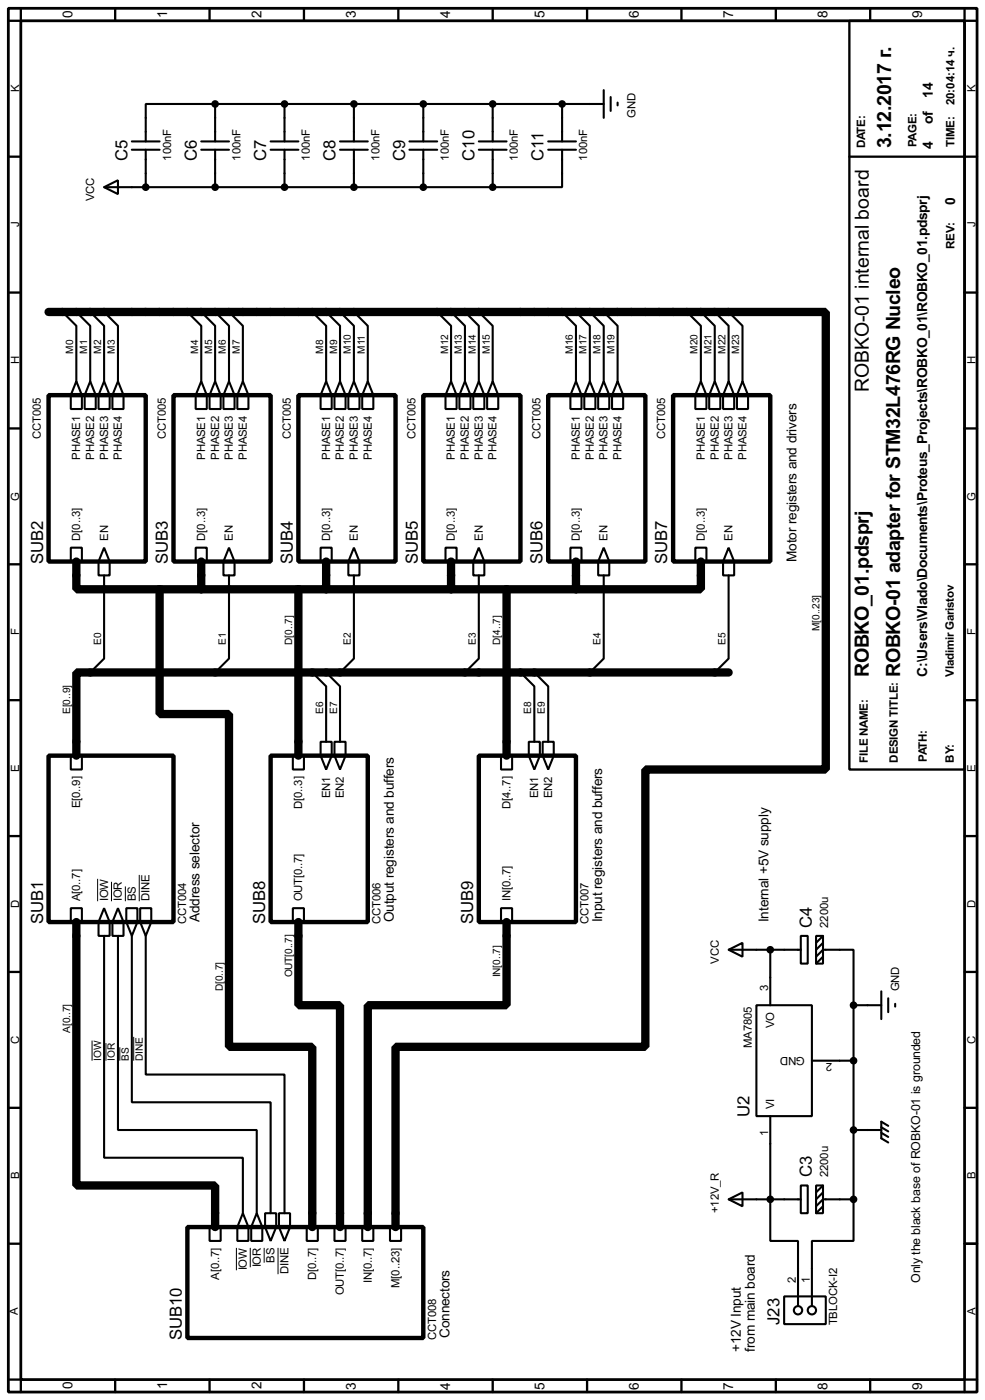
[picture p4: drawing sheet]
<svg xmlns="http://www.w3.org/2000/svg" width="180mm" height="256mm" viewBox="0 0 180 256" stroke-linecap="round" stroke-linejoin="round" font-family="sans-serif">
<path d="M1.5 1.5h177.3v253.5h-177.3zM3.8 3.8h172.7v248.9h-172.7z" fill="none" stroke="#000" stroke-width=".51"/>
<g fill="none" stroke="#000" stroke-width=".42">
<path d="M3.8 1.5v2.3h-2.3M21.1 1.5v2.3M38.4 1.5v2.3M55.6 1.5v2.3M72.9 1.5v2.3M90.2 1.5v2.3M107.4 1.5v2.3M124.7 1.5v2.3M142 1.5v2.3M155.4 3.8h21.1v137.2h-21.1zM159.3 1.5v2.3M176.5 1.5v2.3h2.3"/>
<path d="M1.5 28.7h2.3M155.4 28.7h23.4M1.5 53.6h2.3M176.5 53.6h2.3M1.5 78.5h2.3M176.5 78.5h2.3M1.5 103.4h2.3M176.5 103.4h2.3M1.5 128.3h2.3M176.5 128.3h2.3M1.5 153.2h2.3M176.5 153.2h2.3"/>
<path d="M1.5 178.1h2.3M176.5 178.1h2.3M1.5 202.9h2.3M176.5 202.9h2.3M1.5 227.8h2.3M176.5 227.8h2.3M1.5 252.7h2.3v2.3M21.1 252.7v2.3M38.4 252.7v2.3M55.6 252.7v2.3M72.9 252.7v2.3M90.2 252.7v2.3"/>
<path d="M107.4 252.7v2.3M124.7 252.7v2.3M142 252.7v2.3M159.3 252.7v2.3M178.8 252.7h-2.3v2.3"/>
</g>
<g fill="none" stroke="#000" stroke-width="1.5">
<path d="M8.9 57.1h142.2v83.9h-33v50.8h-45.7v33M14 102.9v5h15.2M29.2 107.9v22.9h12.7v61h15.2v33M29.2 107.9h76.2M36.8 102.9v5M54.6 107.9v30.5M59.7 102.9v5M82.5 102.9v5M92.7 107.9v30.5M105.4 102.9v5M128.3 102.9v5h-22.9M133.3 123.2h-119.3v15.2"/>
<path d="M14 168.9v48.3h25.4v7.6M54.6 168.9v15.2h7.6v40.7M92.7 168.9v15.2h-25.4v40.7"/>
</g>
<g fill="none" stroke="#000" stroke-width=".38">
<path d="M39.4 19h-12.7v6.9M39.4 19v6.9M39.4 19h71.1M52.1 19v6.9M64.8 19v6.9M77.5 19v6.9M90.2 19v6.9M102.9 19v6.9M110.5 16.5v5.1M111.8 17.8v2.5M113 18.8v.5M19 34.3l2.6-1.3v2.6z"/>
<path d="M19 34.3h71.2M24.1 25.9h5.1M24.1 27.4h5.1M26.7 27.4v6.9M36.8 25.9h5.1M36.8 27.4h5.1M39.4 27.4v6.9M49.5 25.9h5.1M49.5 27.4h5.1M52.1 27.4v6.9M62.2 25.9h5.1M62.2 27.4h5.1"/>
<path d="M64.8 27.4v6.9M74.9 25.9h5.1M74.9 27.4h5.1M77.5 27.4v6.9M87.6 25.9h5.1M87.6 27.4h5.1M90.2 27.4v6.9M100.3 25.9h5.1M100.3 27.4h5.1M102.9 27.4v6.9h-12.7M11.4 57.1l2.6 2.6v10.1M14 57.1l2.5 2.6v10.1"/>
<path d="M16.5 57.1l2.5 2.6v10.1M19 57.1l2.6 2.6v10.1M34.3 57.1l2.5 2.6v10.1M36.8 57.1l2.6 2.6v10.1M39.4 57.1l2.5 2.6v10.1M41.9 57.1l2.5 2.6v10.1M57.1 57.1l2.6 2.6v10.1M59.7 57.1l2.5 2.6v10.1M62.2 57.1l2.6 2.6v10.1M64.8 57.1l2.5 2.6v10.1M80 57.1l2.5 2.6v10.1M82.5 57.1l2.6 2.6v10.1"/>
<path d="M85.1 57.1l2.5 2.6v10.1M87.6 57.1l2.6 2.6v10.1M102.9 57.1l2.5 2.6v10.1M105.4 57.1l2.5 2.6v10.1M107.9 57.1l2.6 2.6v10.1M110.5 57.1l2.5 2.6v10.1M125.7 57.1l2.6 2.6v10.1M128.3 57.1l2.5 2.6v10.1M130.8 57.1l2.5 2.6v10.1M133.3 57.1l2.6 2.6v10.1M13 72.4h2M14 69.8l1 2.6v2.5h-2v-2.5z"/>
<path d="M15.5 72.4h2M16.5 69.8l1 2.6v2.5h-2v-2.5zM18 72.4h2.1M19 69.8l1.1 2.6v2.5h-2.1v-2.5zM20.6 72.4h2M21.6 69.8l1 2.6v2.5h-2v-2.5zM35.8 72.4h2M36.8 69.8l1 2.6v2.5h-2v-2.5zM38.4 72.4h2M39.4 69.8l1 2.6v2.5h-2v-2.5zM40.9 72.4h2M41.9 69.8l1 2.6v2.5h-2v-2.5z"/>
<path d="M43.4 72.4h2.1M44.4 69.8l1.1 2.6v2.5h-2.1v-2.5zM58.7 72.4h2M59.7 69.8l1 2.6v2.5h-2v-2.5zM61.2 72.4h2M62.2 69.8l1 2.6v2.5h-2v-2.5zM63.8 72.4h2M64.8 69.8l1 2.6v2.5h-2v-2.5zM66.3 72.4h2M67.3 69.8l1 2.6v2.5h-2v-2.5zM81.5 72.4h2.1M82.5 69.8l1.1 2.6v2.5h-2.1v-2.5z"/>
<path d="M84.1 72.4h2M85.1 69.8l1 2.6v2.5h-2v-2.5zM86.6 72.4h2M87.6 69.8l1 2.6v2.5h-2v-2.5zM89.2 72.4h2M90.2 69.8l1 2.6v2.5h-2v-2.5zM104.4 72.4h2M105.4 69.8l1 2.6v2.5h-2v-2.5zM106.9 72.4h2.1M107.9 69.8l1.1 2.6v2.5h-2.1v-2.5zM109.5 72.4h2M110.5 69.8l1 2.6v2.5h-2v-2.5z"/>
<path d="M112 72.4h2M113 69.8l1 2.6v2.5h-2v-2.5zM127.3 72.4h2M128.3 69.8l1 2.6v2.5h-2v-2.5zM129.8 72.4h2M130.8 69.8l1 2.6v2.5h-2v-2.5zM132.3 72.4h2.1M133.3 69.8l1.1 2.6v2.5h-2.1v-2.5zM134.9 72.4h2M135.9 69.8l1 2.6v2.5h-2v-2.5zM13 100.3h2v2.6h-2zM18 102.9h2.1"/>
<path d="M19 100.3l1.1 2.6v2.5h-2.1v-2.5zM19 105.4v15.2l-2.5 2.6M35.8 100.3h2v2.6h-2zM40.9 102.9h2M41.9 100.3l1 2.6v2.5h-2v-2.5zM41.9 105.4v15.2l-2.5 2.6M58.7 100.3h2v2.6h-2zM63.8 102.9h2M64.8 100.3l1 2.6v2.5h-2v-2.5zM64.8 105.4v15.2l-2.6 2.6M81.5 100.3h2.1v2.6h-2.1zM86.6 102.9h2"/>
<path d="M87.6 100.3l1 2.6v2.5h-2v-2.5zM87.6 105.4v15.2l-2.5 2.6M104.4 100.3h2v2.6h-2zM109.5 102.9h2M110.5 100.3l1 2.6v2.5h-2v-2.5zM110.5 105.4v15.2l-2.6 2.6M127.3 100.3h2v2.6h-2zM132.3 102.9h2.1M133.3 100.3l1.1 2.6v2.5h-2.1v-2.5zM133.3 105.4v15.2l-2.5 2.6M13 138.4h2v2.6h-2zM53.6 138.4h2v2.6h-2z"/>
<path d="M57.1 123.2l2.6 2.5v10.2M58.7 135.9h2v2.5l-1 2.6-1-2.6zM58.7 138.4h2M59.7 123.2l2.5 2.5v10.2M61.2 135.9h2v2.5l-1 2.6-1-2.6zM61.2 138.4h2M91.7 138.4h2v2.6h-2zM95.2 123.2l2.6 2.5v10.2M96.8 135.9h2v2.5l-1 2.6-1-2.6zM96.8 138.4h2M97.8 123.2l2.5 2.5v10.2M99.3 135.9h2v2.5l-1 2.6-1-2.6z"/>
<path d="M99.3 138.4h2M13 166.4h2v2.5h-2zM18 168.9h2.1M19 166.4l1.1 2.5v2.5h-2.1v-2.5zM19 171.4v40.7h25.4v10.1M20.6 168.9h2M21.6 166.4l1 2.5v2.5h-2v-2.5zM21.6 171.4v35.6h25.4v15.2M23.1 166.4h2v2.5l-1 2.5-1-2.5zM23.1 168.9h2M24.1 171.4v30.5h25.4v20.3M25.7 166.4h2v2.5l-1 2.5-1-2.5z"/>
<path d="M25.7 168.9h2M26.7 171.4v25.4h25.4v25.4M53.6 166.4h2v2.5h-2zM91.7 166.4h2v2.5h-2zM133.3 174l2.6-1.3v2.6zM133.3 174h13.3M141 174v10.1M146.6 171.4h1.2v5.1h-1.2zM149.4 171.4h1.2v5.1h-1.2zM149.4 175.3l1.2-1.3h5.6v10.1M150.6 171.4l-1.2 1.3M150.6 172.7l-1.2 1.3"/>
<path d="M150.6 175.3l-1.2 1.2M138.4 184.1h10.2v20.4h-10.2zM148.6 194.3h7.6M156.2 184.1v35.6M156.2 184.1h5.1M161.3 181.6v5.1M162.6 182.9v2.5M163.8 183.9v.5M133.3 219.7l2.6-1.3v2.6zM133.3 219.7h13.3M141 204.5v22.8h5v12M146.6 217.2h1.2v5h-1.2z"/>
<path d="M149.4 217.2h1.2v5h-1.2zM150.6 217.2l-1.2 1.2M150.6 218.4l-1.2 1.3M156.2 219.7v7.6h-7.6v12M156.2 219.7h-5.6l-1.2 1.3M156.2 207h5.1M161.3 207.5l1.3 .8M161.3 206.5l1.3 .8M162.6 206.2l-1.3-.7v3l1.3 .8M38.4 224.8h2v2.5h-2zM43.4 224.8h2.1M44.4 222.2l1.1 2.6v2.5h-2.1v-2.5z"/>
<path d="M46 224.8h2M47 222.2l1 2.6v2.5h-2v-2.5zM48.5 222.2h2v2.6l-1 2.5-1-2.5zM48.5 224.8h2M51.1 222.2h2v2.6l-1 2.5-1-2.5zM51.1 224.8h2M56.1 224.8h2.1v2.5h-2.1zM61.2 224.8h2v2.5h-2zM66.3 224.8h2v2.5h-2zM71.4 224.8h2v2.5h-2zM143.5 237.5h7.6v5.1h-7.6zM150.6 221l-1.2 1.2"/>
<circle cx="146" cy="240" r=".76"/>
<circle cx="148.6" cy="240" r=".76"/>
</g>
<path d="M17.9 161v4.1M20.4 161.5v3.6M22.9 162.4v2.7M25.5 160.3v4.8M16.8 190.6v3.7M19.4 191.1v3.2M21.9 191.9v2.4M24.5 189.9v4.4M43.3 228.6v4.1M45.8 228.6v3.6M48.3 228.6v2.7M50.9 228.6v4.8" fill="none" stroke="#000" stroke-width=".18"/>
<path d="M8.9 72.4h17.8v30.5h-17.8zM31.7 72.4h17.8v30.5h-17.8zM54.6 72.4h17.8v30.5h-17.8zM77.5 72.4h17.7v30.5h-17.7zM100.3 72.4h17.8v30.5h-17.8zM123.2 72.4h17.8v30.5h-17.8zM8.9 138.4h22.8v30.5h-22.8zM49.5 138.4h17.8v30.5h-17.8zM87.6 138.4h17.8v30.5h-17.8zM34.3 224.8h43.2v20.3h-43.2z" fill="none" stroke="#000" stroke-width=".8"/>
<g fill="#000" stroke="#000" stroke-width=".38">
<circle cx="39.4" cy="19" r=".51"/>
<circle cx="52.1" cy="19" r=".51"/>
<circle cx="64.8" cy="19" r=".51"/>
<circle cx="77.5" cy="19" r=".51"/>
<circle cx="90.2" cy="19" r=".51"/>
<circle cx="102.9" cy="19" r=".51"/>
<circle cx="26.7" cy="34.3" r=".51"/>
<circle cx="39.4" cy="34.3" r=".51"/>
<circle cx="52.1" cy="34.3" r=".51"/>
<circle cx="64.8" cy="34.3" r=".51"/>
<circle cx="77.5" cy="34.3" r=".51"/>
<circle cx="90.2" cy="34.3" r=".51"/>
<circle cx="141" cy="174" r=".51"/>
<circle cx="156.2" cy="194.3" r=".51"/>
<circle cx="156.2" cy="184.1" r=".51"/>
<circle cx="141" cy="219.7" r=".51"/>
<circle cx="156.2" cy="207" r=".51"/>
<circle cx="156.2" cy="219.7" r=".51"/>
</g>
<g font-size="4">
<text x="163.1" y="27.2" transform="rotate(-90 163.1 27.2)">3.12.2017 г.</text>
<text x="159" y="71.9" transform="rotate(-90 159 71.9)">ROBKO-01 internal board</text>
<text x="159" y="124" transform="rotate(-90 159 124)">ROBKO_01.pdsprj</text>
<text x="164.8" y="124" transform="rotate(-90 164.8 124)">ROBKO-01 adapter for STM32L476RG Nucleo</text>
</g>
<g font-size="3.4">
<text x="23.3" y="29.4" transform="rotate(-90 23.3 29.4)">C5</text>
<text x="36" y="29.4" transform="rotate(-90 36 29.4)">C6</text>
<text x="48.7" y="29.4" transform="rotate(-90 48.7 29.4)">C7</text>
<text x="61.4" y="29.4" transform="rotate(-90 61.4 29.4)">C8</text>
<text x="74.1" y="29.4" transform="rotate(-90 74.1 29.4)">C9</text>
<text x="86.8" y="29.4" transform="rotate(-90 86.8 29.4)">C10</text>
<text x="99.5" y="29.4" transform="rotate(-90 99.5 29.4)">C11</text>
<text x="7.9" y="103.3" transform="rotate(-90 7.9 103.3)">SUB2</text>
<text x="30.7" y="103.3" transform="rotate(-90 30.7 103.3)">SUB3</text>
<text x="53.6" y="103.3" transform="rotate(-90 53.6 103.3)">SUB4</text>
<text x="76.5" y="103.3" transform="rotate(-90 76.5 103.3)">SUB5</text>
<text x="99.3" y="103.3" transform="rotate(-90 99.3 103.3)">SUB6</text>
<text x="122.1" y="103.3" transform="rotate(-90 122.1 103.3)">SUB7</text>
<text x="7.9" y="169.3" transform="rotate(-90 7.9 169.3)">SUB1</text>
<text x="48.5" y="169.3" transform="rotate(-90 48.5 169.3)">SUB8</text>
<text x="86.6" y="169.3" transform="rotate(-90 86.6 169.3)">SUB9</text>
<text x="148.6" y="170" transform="rotate(-90 148.6 170)">C4</text>
<text x="137.2" y="204.6" transform="rotate(-90 137.2 204.6)">U2</text>
<text x="148.6" y="215.7" transform="rotate(-90 148.6 215.7)">C3</text>
<text x="33.3" y="245.5" transform="rotate(-90 33.3 245.5)">SUB10</text>
<text x="142.7" y="242.7" transform="rotate(-90 142.7 242.7)">J23</text>
</g>
<g font-size="2.8">
<text x="13.3" y="3.2" transform="rotate(-90 13.3 3.2)">0</text>
<text x="30.6" y="3.2" transform="rotate(-90 30.6 3.2)">1</text>
<text x="47.8" y="3.2" transform="rotate(-90 47.8 3.2)">2</text>
<text x="65.1" y="3.2" transform="rotate(-90 65.1 3.2)">3</text>
<text x="82.4" y="3.2" transform="rotate(-90 82.4 3.2)">4</text>
<text x="99.7" y="3.2" transform="rotate(-90 99.7 3.2)">5</text>
<text x="116.9" y="3.2" transform="rotate(-90 116.9 3.2)">6</text>
<text x="134.2" y="3.2" transform="rotate(-90 134.2 3.2)">7</text>
<text x="151.5" y="3.2" transform="rotate(-90 151.5 3.2)">8</text>
<text x="168.7" y="3.2" transform="rotate(-90 168.7 3.2)">9</text>
<text x="170.7" y="17.9" transform="rotate(-90 170.7 17.9)">14</text>
<text x="170.7" y="22.7" transform="rotate(-90 170.7 22.7)">of</text>
<text x="170.7" y="27.3" transform="rotate(-90 170.7 27.3)">4</text>
<text x="174.8" y="37.5" transform="rotate(-90 174.8 37.5)">0</text>
<text x="145.8" y="102.9" transform="rotate(-90 145.8 102.9)">Motor registers and drivers</text>
<text x="169.7" y="124" transform="rotate(-90 169.7 124)">C:\Users\Vlado\Documents\Proteus_Projects\ROBKO_01\ROBKO_01.pdsprj</text>
<text x="36.5" y="168.9" transform="rotate(-90 36.5 168.9)">Address selector</text>
<text x="72.1" y="168.9" transform="rotate(-90 72.1 168.9)">Output registers and buf ers</text>
<text x="110.2" y="168.9" transform="rotate(-90 110.2 168.9)">Input registers and buf ers</text>
<text x="140.7" y="168.9" transform="rotate(-90 140.7 168.9)">Internal +5V supply</text>
<text x="82.3" y="245.1" transform="rotate(-90 82.3 245.1)">Connectors</text>
<text x="135.6" y="247.6" transform="rotate(-90 135.6 247.6)">+12V Input</text>
<text x="138.1" y="247.6" transform="rotate(-90 138.1 247.6)">from main board</text>
<text x="13.3" y="254.4" transform="rotate(-90 13.3 254.4)">0</text>
<text x="30.6" y="254.4" transform="rotate(-90 30.6 254.4)">1</text>
<text x="47.8" y="254.4" transform="rotate(-90 47.8 254.4)">2</text>
<text x="65.1" y="254.7" transform="rotate(-90 65.1 254.7)">3</text>
<text x="82.4" y="254.7" transform="rotate(-90 82.4 254.7)">4</text>
<text x="99.7" y="254.7" transform="rotate(-90 99.7 254.7)">5</text>
<text x="116.9" y="254.7" transform="rotate(-90 116.9 254.7)">6</text>
<text x="134.2" y="254.7" transform="rotate(-90 134.2 254.7)">7</text>
<text x="151.5" y="254.7" transform="rotate(-90 151.5 254.7)">8</text>
<text x="168.7" y="254.7" transform="rotate(-90 168.7 254.7)">9</text>
</g>
<text font-size="2.5" x="168.4" y="234.9" transform="rotate(-90 168.4 234.9)">Only the black base of ROBKO-01 is grounded</text>
<g font-size="2.4">
<text x="174.7" y="19.3" transform="rotate(-90 174.7 19.3)">20:04:14 ч.</text>
<text x="158.3" y="27.2" transform="rotate(-90 158.3 27.2)">DATE:</text>
<text x="167.7" y="26.9" transform="rotate(-90 167.7 26.9)">PAGE:</text>
<text x="174.7" y="26.9" transform="rotate(-90 174.7 26.9)">TIME:</text>
<text x="174.7" y="45.6" transform="rotate(-90 174.7 45.6)">REV:</text>
<text x="174.6" y="124" transform="rotate(-90 174.6 124)">Vladimir Garistov</text>
<text x="158.8" y="139.7" transform="rotate(-90 158.8 139.7)">FILE NAME:</text>
<text x="164.3" y="139.7" transform="rotate(-90 164.3 139.7)">DESIGN TITLE:</text>
<text x="169.6" y="139.6" transform="rotate(-90 169.6 139.6)">PATH:</text>
<text x="174.6" y="139.7" transform="rotate(-90 174.6 139.7)">BY:</text>
</g>
<g font-size="2.3">
<text x="3.5" y="16.9" transform="rotate(-90 3.5 16.9)">K</text>
<text x="178.5" y="16.9" transform="rotate(-90 178.5 16.9)">K</text>
<text x="116.3" y="21.6" transform="rotate(-90 116.3 21.6)">GND</text>
<text x="31.3" y="29.4" transform="rotate(-90 31.3 29.4)">100nF</text>
<text x="44" y="29.4" transform="rotate(-90 44 29.4)">100nF</text>
<text x="56.7" y="29.4" transform="rotate(-90 56.7 29.4)">100nF</text>
<text x="69.4" y="29.4" transform="rotate(-90 69.4 29.4)">100nF</text>
<text x="82.1" y="29.4" transform="rotate(-90 82.1 29.4)">100nF</text>
<text x="94.8" y="29.4" transform="rotate(-90 94.8 29.4)">100nF</text>
<text x="107.5" y="29.4" transform="rotate(-90 107.5 29.4)">100nF</text>
<text x="3.5" y="41.7" transform="rotate(-90 3.5 41.7)">J</text>
<text x="17.2" y="36.8" transform="rotate(-90 17.2 36.8)">VCC</text>
<text x="178.5" y="41.7" transform="rotate(-90 178.5 41.7)">J</text>
<text x="3.5" y="66.8" transform="rotate(-90 3.5 66.8)">H</text>
<text x="178.5" y="66.8" transform="rotate(-90 178.5 66.8)">H</text>
<text x="7.5" y="80.4" transform="rotate(-90 7.5 80.4)">CCT005</text>
<text x="30.4" y="80.4" transform="rotate(-90 30.4 80.4)">CCT005</text>
<text x="53.2" y="80.4" transform="rotate(-90 53.2 80.4)">CCT005</text>
<text x="76.1" y="80.4" transform="rotate(-90 76.1 80.4)">CCT005</text>
<text x="98.9" y="80.4" transform="rotate(-90 98.9 80.4)">CCT005</text>
<text x="121.8" y="80.4" transform="rotate(-90 121.8 80.4)">CCT005</text>
<text x="14.7" y="84.2" transform="rotate(-90 14.7 84.2)">PHASE1</text>
<text x="17.2" y="84.2" transform="rotate(-90 17.2 84.2)">PHASE2</text>
<text x="19.8" y="84.2" transform="rotate(-90 19.8 84.2)">PHASE3</text>
<text x="22.3" y="84.2" transform="rotate(-90 22.3 84.2)">PHASE4</text>
<text x="37.5" y="84.2" transform="rotate(-90 37.5 84.2)">PHASE1</text>
<text x="40.1" y="84.2" transform="rotate(-90 40.1 84.2)">PHASE2</text>
<text x="42.6" y="84.2" transform="rotate(-90 42.6 84.2)">PHASE3</text>
<text x="45.2" y="84.2" transform="rotate(-90 45.2 84.2)">PHASE4</text>
<text x="60.4" y="84.2" transform="rotate(-90 60.4 84.2)">PHASE1</text>
<text x="62.9" y="84.2" transform="rotate(-90 62.9 84.2)">PHASE2</text>
<text x="65.5" y="84.2" transform="rotate(-90 65.5 84.2)">PHASE3</text>
<text x="68" y="84.2" transform="rotate(-90 68 84.2)">PHASE4</text>
<text x="83.3" y="84.2" transform="rotate(-90 83.3 84.2)">PHASE1</text>
<text x="85.8" y="84.2" transform="rotate(-90 85.8 84.2)">PHASE2</text>
<text x="88.3" y="84.2" transform="rotate(-90 88.3 84.2)">PHASE3</text>
<text x="90.9" y="84.2" transform="rotate(-90 90.9 84.2)">PHASE4</text>
<text x="106.1" y="84.2" transform="rotate(-90 106.1 84.2)">PHASE1</text>
<text x="108.7" y="84.2" transform="rotate(-90 108.7 84.2)">PHASE2</text>
<text x="111.2" y="84.2" transform="rotate(-90 111.2 84.2)">PHASE3</text>
<text x="113.7" y="84.2" transform="rotate(-90 113.7 84.2)">PHASE4</text>
<text x="129" y="84.2" transform="rotate(-90 129 84.2)">PHASE1</text>
<text x="131.5" y="84.2" transform="rotate(-90 131.5 84.2)">PHASE2</text>
<text x="134.1" y="84.2" transform="rotate(-90 134.1 84.2)">PHASE3</text>
<text x="136.6" y="84.2" transform="rotate(-90 136.6 84.2)">PHASE4</text>
<text x="3.5" y="91.7" transform="rotate(-90 3.5 91.7)">G</text>
<text x="178.5" y="91.7" transform="rotate(-90 178.5 91.7)">G</text>
<text x="14.7" y="99.1" transform="rotate(-90 14.7 99.1)">D[0..3]</text>
<text x="19.8" y="99.1" transform="rotate(-90 19.8 99.1)">EN</text>
<text x="37.5" y="99.1" transform="rotate(-90 37.5 99.1)">D[0..3]</text>
<text x="42.6" y="99.1" transform="rotate(-90 42.6 99.1)">EN</text>
<text x="60.4" y="99.1" transform="rotate(-90 60.4 99.1)">D[0..3]</text>
<text x="65.5" y="99.1" transform="rotate(-90 65.5 99.1)">EN</text>
<text x="83.3" y="99.1" transform="rotate(-90 83.3 99.1)">D[0..3]</text>
<text x="88.3" y="99.1" transform="rotate(-90 88.3 99.1)">EN</text>
<text x="106.1" y="99.1" transform="rotate(-90 106.1 99.1)">D[0..3]</text>
<text x="111.2" y="99.1" transform="rotate(-90 111.2 99.1)">EN</text>
<text x="129" y="99.1" transform="rotate(-90 129 99.1)">D[0..3]</text>
<text x="134.1" y="99.1" transform="rotate(-90 134.1 99.1)">EN</text>
<text x="3.5" y="116.4" transform="rotate(-90 3.5 116.4)">F</text>
<text x="178.5" y="116.4" transform="rotate(-90 178.5 116.4)">F</text>
<text x="3.5" y="141.4" transform="rotate(-90 3.5 141.4)">E</text>
<text x="178.5" y="141.4" transform="rotate(-90 178.5 141.4)">E</text>
<text x="14.7" y="148.1" transform="rotate(-90 14.7 148.1)">E[0..9]</text>
<text x="55.3" y="148.2" transform="rotate(-90 55.3 148.2)">D[0..3]</text>
<text x="60.4" y="146.2" transform="rotate(-90 60.4 146.2)">EN1</text>
<text x="62.9" y="146.2" transform="rotate(-90 62.9 146.2)">EN2</text>
<text x="93.4" y="148.2" transform="rotate(-90 93.4 148.2)">D[4..7]</text>
<text x="98.5" y="146.2" transform="rotate(-90 98.5 146.2)">EN1</text>
<text x="101" y="146.2" transform="rotate(-90 101 146.2)">EN2</text>
<text x="3.5" y="166.3" transform="rotate(-90 3.5 166.3)">D</text>
<text x="14.7" y="165.1" transform="rotate(-90 14.7 165.1)">A[0..7]</text>
<text x="19.8" y="165.1" transform="rotate(-90 19.8 165.1)">IOW</text>
<text x="22.3" y="165.1" transform="rotate(-90 22.3 165.1)">IOR</text>
<text x="24.8" y="165.1" transform="rotate(-90 24.8 165.1)">BS</text>
<text x="27.4" y="165.1" transform="rotate(-90 27.4 165.1)">DINE</text>
<text x="55.3" y="165.1" transform="rotate(-90 55.3 165.1)">OUT[0..7]</text>
<text x="93.4" y="165.1" transform="rotate(-90 93.4 165.1)">IN[0..7]</text>
<text x="178.5" y="166.3" transform="rotate(-90 178.5 166.3)">D</text>
<text x="34.1" y="169.3" transform="rotate(-90 34.1 169.3)">CCT004</text>
<text x="69.6" y="169.3" transform="rotate(-90 69.6 169.3)">CCT006</text>
<text x="107.7" y="169.3" transform="rotate(-90 107.7 169.3)">CCT007</text>
<text x="151.6" y="170" transform="rotate(-90 151.6 170)">2200u</text>
<text x="131.5" y="176.5" transform="rotate(-90 131.5 176.5)">VCC</text>
<text x="140.6" y="181.6" transform="rotate(-90 140.6 181.6)">3</text>
<text x="164.5" y="181.6" transform="rotate(-90 164.5 181.6)">GND</text>
<text x="3.5" y="191.2" transform="rotate(-90 3.5 191.2)">C</text>
<text x="137.6" y="191.9" transform="rotate(-90 137.6 191.9)">MA7805</text>
<text x="141.7" y="188.3" transform="rotate(-90 141.7 188.3)">VO</text>
<text x="178.5" y="191.2" transform="rotate(-90 178.5 191.2)">C</text>
<text x="147.3" y="193.6" transform="rotate(-180 147.3 193.6)">GND</text>
<text x="152.3" y="194.7" transform="rotate(-180 152.3 194.7)">2</text>
<text x="141.7" y="203.2" transform="rotate(-90 141.7 203.2)">VI</text>
<text x="140.6" y="208.2" transform="rotate(-90 140.6 208.2)">1</text>
<text x="151.6" y="215.7" transform="rotate(-90 151.6 215.7)">2200u</text>
<text x="3.5" y="216.1" transform="rotate(-90 3.5 216.1)">B</text>
<text x="178.5" y="216.1" transform="rotate(-90 178.5 216.1)">B</text>
<text x="131.5" y="222.2" transform="rotate(-90 131.5 222.2)">+12V_R</text>
<text x="45.2" y="232.7" transform="rotate(-90 45.2 232.7)">IOW</text>
<text x="47.7" y="232.2" transform="rotate(-90 47.7 232.2)">IOR</text>
<text x="50.2" y="231.3" transform="rotate(-90 50.2 231.3)">BS</text>
<text x="52.8" y="233.4" transform="rotate(-90 52.8 233.4)">DINE</text>
<text x="40.1" y="234.4" transform="rotate(-90 40.1 234.4)">A[0..7]</text>
<text x="57.9" y="234.6" transform="rotate(-90 57.9 234.6)">D[0..7]</text>
<text x="62.9" y="237.3" transform="rotate(-90 62.9 237.3)">OUT[0..7]</text>
<text x="68" y="235.1" transform="rotate(-90 68 235.1)">IN[0..7]</text>
<text x="73.1" y="235.9" transform="rotate(-90 73.1 235.9)">M[0..23]</text>
<text x="145.7" y="234.9" transform="rotate(-90 145.7 234.9)">2</text>
<text x="148.2" y="234.9" transform="rotate(-90 148.2 234.9)">1</text>
<text x="3.3" y="241" transform="rotate(-90 3.3 241)">A</text>
<text x="79.8" y="245.5" transform="rotate(-90 79.8 245.5)">CCT008</text>
<text x="153.2" y="242.7" transform="rotate(-90 153.2 242.7)">TBLOCK-I2</text>
<text x="178.5" y="241" transform="rotate(-90 178.5 241)">A</text>
</g>
<g font-size="2.1">
<text x="13.4" y="64.8" transform="rotate(-90 13.4 64.8)">M0</text>
<text x="16" y="64.8" transform="rotate(-90 16 64.8)">M1</text>
<text x="18.5" y="64.8" transform="rotate(-90 18.5 64.8)">M2</text>
<text x="21" y="64.8" transform="rotate(-90 21 64.8)">M3</text>
<text x="36.3" y="64.8" transform="rotate(-90 36.3 64.8)">M4</text>
<text x="38.8" y="64.8" transform="rotate(-90 38.8 64.8)">M5</text>
<text x="41.4" y="64.8" transform="rotate(-90 41.4 64.8)">M6</text>
<text x="43.9" y="64.8" transform="rotate(-90 43.9 64.8)">M7</text>
<text x="59.1" y="64.8" transform="rotate(-90 59.1 64.8)">M8</text>
<text x="61.7" y="64.8" transform="rotate(-90 61.7 64.8)">M9</text>
<text x="64.2" y="64.8" transform="rotate(-90 64.2 64.8)">M10</text>
<text x="66.8" y="64.8" transform="rotate(-90 66.8 64.8)">M11</text>
<text x="82" y="64.8" transform="rotate(-90 82 64.8)">M12</text>
<text x="84.5" y="64.8" transform="rotate(-90 84.5 64.8)">M13</text>
<text x="87.1" y="64.8" transform="rotate(-90 87.1 64.8)">M14</text>
<text x="89.6" y="64.8" transform="rotate(-90 89.6 64.8)">M15</text>
<text x="104.8" y="64.8" transform="rotate(-90 104.8 64.8)">M16</text>
<text x="107.4" y="64.8" transform="rotate(-90 107.4 64.8)">M17</text>
<text x="109.9" y="64.8" transform="rotate(-90 109.9 64.8)">M18</text>
<text x="112.4" y="64.8" transform="rotate(-90 112.4 64.8)">M19</text>
<text x="127.7" y="64.8" transform="rotate(-90 127.7 64.8)">M20</text>
<text x="130.2" y="64.8" transform="rotate(-90 130.2 64.8)">M21</text>
<text x="132.8" y="64.8" transform="rotate(-90 132.8 64.8)">M22</text>
<text x="135.3" y="64.8" transform="rotate(-90 135.3 64.8)">M23</text>
<text x="18.5" y="118.1" transform="rotate(-90 18.5 118.1)">E0</text>
<text x="41.4" y="118.1" transform="rotate(-90 41.4 118.1)">E1</text>
<text x="53.5" y="118.1" transform="rotate(-90 53.5 118.1)">D[0..7]</text>
<text x="64.2" y="118.1" transform="rotate(-90 64.2 118.1)">E2</text>
<text x="87.1" y="118.1" transform="rotate(-90 87.1 118.1)">E3</text>
<text x="91.6" y="118.1" transform="rotate(-90 91.6 118.1)">D[4..7]</text>
<text x="109.9" y="118.1" transform="rotate(-90 109.9 118.1)">E4</text>
<text x="132.8" y="118.1" transform="rotate(-90 132.8 118.1)">E5</text>
<text x="150" y="115.6" transform="rotate(-90 150 115.6)">M[0..23]</text>
<text x="12.8" y="130.8" transform="rotate(-90 12.8 130.8)">E[0..9]</text>
<text x="59.1" y="130.8" transform="rotate(-90 59.1 130.8)">E6</text>
<text x="61.7" y="130.8" transform="rotate(-90 61.7 130.8)">E7</text>
<text x="97.2" y="130.8" transform="rotate(-90 97.2 130.8)">E8</text>
<text x="99.7" y="130.8" transform="rotate(-90 99.7 130.8)">E9</text>
<text x="53.5" y="179.1" transform="rotate(-90 53.5 179.1)">OUT[0..7]</text>
<text x="91.6" y="179.1" transform="rotate(-90 91.6 179.1)">IN[0..7]</text>
<text x="40.8" y="181.6" transform="rotate(-90 40.8 181.6)">D[0..7]</text>
<text x="12.8" y="189.2" transform="rotate(-90 12.8 189.2)">A[0..7]</text>
<text x="18.5" y="194.3" transform="rotate(-90 18.5 194.3)">IOW</text>
<text x="21" y="194.3" transform="rotate(-90 21 194.3)">IOR</text>
<text x="23.6" y="194.3" transform="rotate(-90 23.6 194.3)">BS</text>
<text x="26.1" y="194.3" transform="rotate(-90 26.1 194.3)">DINE</text>
</g>
</svg>
